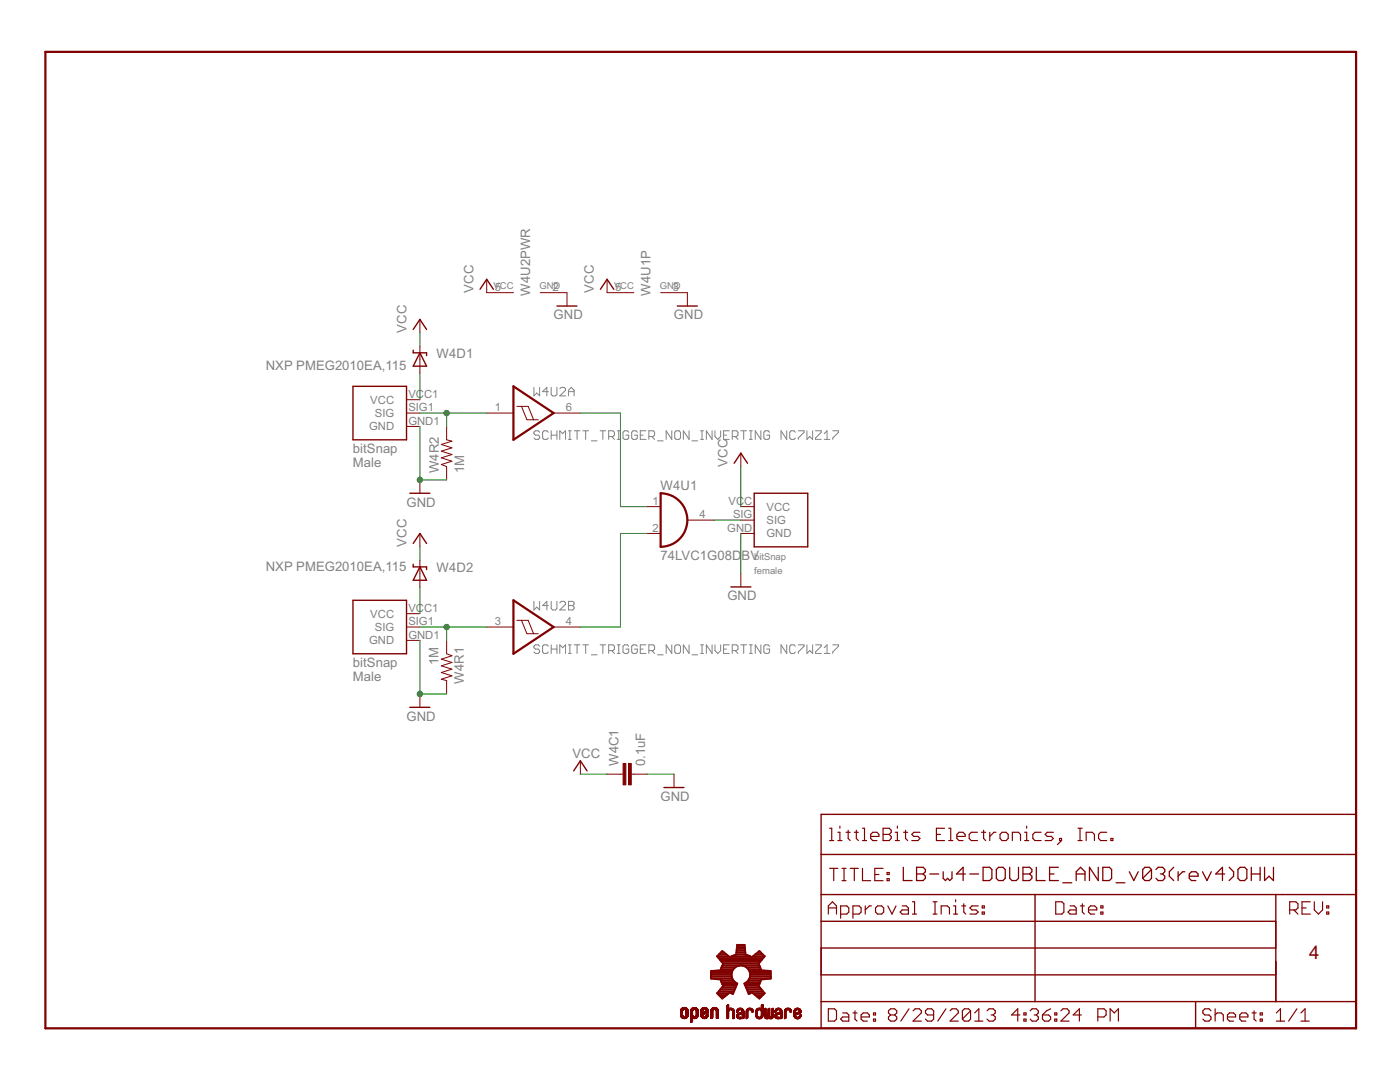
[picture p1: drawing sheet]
<svg xmlns="http://www.w3.org/2000/svg" width="279mm" height="216mm" viewBox="0 0 279 216" stroke-linecap="round" stroke-linejoin="round" font-family="sans-serif">
<g fill="none" stroke="#808080" stroke-width=".2">
<path d="M106.6 77.3v1.7l.5-.6 .6 .6v-1.7M109.4 78.1h-1.1l.8-.8v1.7M110 77.3v1.4l.3 .3h.5l.3-.3v-1.4M111.7 77.6l.3-.3h.6l.3 .3v.3l-1.2 1.1h1.2M113.5 78.1h1.1M113.5 79v-1.1l.5-.6 .6 .6v1.1M107.7 86.3l-.3-.3h-.6l-.2 .3v.2l.2 .3h.6l.3 .3v.3l-.3 .3h-.6l-.2-.3M109.4 86.3l-.3-.3h-.5l-.3 .3v1.1l.3 .3h.5l.3-.3M110 86.8h1.1M110 86v1.7M111.1 86v1.7M111.7 87.7v-1.7l.6 .5 .6-.5v1.7"/>
<path d="M113.5 86h.5M113.5 87.7h.5M113.7 86v1.7M114.6 86h1.1M115.2 86v1.7M116.3 86h1.2M116.9 86v1.7M118 88h1.2M119.8 86h1.1M120.3 86v1.7M121.5 87.1h.8l.3-.3v-.5l-.3-.3h-.8v1.7M122 87.1l.6 .6"/>
<path d="M123.2 86h.6M123.2 87.7h.6M123.5 86v1.7M125.5 86.3l-.3-.3h-.6l-.3 .3v1.1l.3 .3h.6l.3-.3v-.6h-.6M127.2 86.3l-.3-.3h-.6l-.2 .3v1.1l.2 .3h.6l.3-.3v-.6h-.6M127.8 86.8h.6M128.9 86h-1.1v1.7h1.1M129.5 87.1h.8l.3-.3v-.5l-.3-.3h-.8v1.7M130.1 87.1l.5 .6M131.2 88h1.2M134.1 86v1.7l-1.2-1.7v1.7M134.9 86h.6l.3 .3v1.1l-.3 .3h-.6l-.2-.3v-1.1z"/>
<path d="M137.5 86v1.7l-1.1-1.7v1.7M138.1 88h1.1M139.8 86h.6M139.8 87.7h.6M140.1 86v1.7M142.1 86v1.7l-1.1-1.7v1.7M142.7 86v1.1l.6 .6 .5-.6v-1.1M144.4 86.8h.6M145.5 86h-1.1v1.7h1.1M146.1 87.1h.9l.3-.3v-.5l-.3-.3h-.9v1.7M146.7 87.1l.6 .6M147.8 86h1.2"/>
<path d="M148.4 86v1.7M149.6 86h.5M149.6 87.7h.5M149.9 86v1.7M151.8 86v1.7l-1.1-1.7v1.7M153.6 86.3l-.3-.3h-.6l-.3 .3v1.1l.3 .3h.6l.3-.3v-.6h-.6M157 86v1.7l-1.1-1.7v1.7M158.7 86.3l-.2-.3h-.6l-.3 .3v1.1l.3 .3h.6l.2-.3M159.3 86h1.2v.3l-1.2 1.1v.3M161 86v1.7l.6-.6 .6 .6v-1.7M162.8 86h1.1v.3l-1.1 1.1v.3h1.1M164.5 87.7h1.1"/>
<path d="M164.5 86.5l.6-.5v1.7M166.2 86h1.1v.3l-1.1 1.1v.3M106.6 120v1.7l.5-.6 .6 .6v-1.7M110 120v1.4l.3 .3h.5l.3-.3v-1.4M113.5 120h.8l.3 .3v.3l-.3 .2 .3 .3v.3l-.3 .3h-.8zM107.7 128.9l-.3-.2h-.6l-.2 .2v.3l.2 .3h.6l.3 .3v.3l-.3 .3h-.6l-.2-.3M109.4 128.9l-.3-.2h-.5l-.3 .2v1.2l.3 .3h.5l.3-.3M109.4 120.8h-1.1l.8-.8v1.7M110 128.7v1.7M110 129.5h1.1M111.1 128.7v1.7M111.7 130.4v-1.7l.6 .5 .6-.5v1.7"/>
<path d="M111.7 120.3l.3-.3h.6l.3 .3v.3l-1.2 1.1h1.2M113.5 128.7h.5M113.5 130.4h.5M113.5 120.8h.8M113.7 128.7v1.7M114.6 128.7h1.1M115.2 128.7v1.7M116.3 128.7h1.2M116.9 128.7v1.7M118 130.7h1.2M119.8 128.7h1.1M120.3 128.7v1.7"/>
<path d="M121.5 129.8h.8l.3-.3v-.6l-.3-.2h-.8v1.7M122 129.8l.6 .6M123.2 128.7h.6M123.2 130.4h.6M123.5 128.7v1.7M125.5 128.9l-.3-.2h-.6l-.3 .2v1.2l.3 .3h.6l.3-.3v-.6h-.6M127.2 128.9l-.3-.2h-.6l-.2 .2v1.2l.2 .3h.6l.3-.3v-.6h-.6M127.8 129.5h.6M128.9 128.7h-1.1v1.7h1.1M129.5 129.8h.8l.3-.3v-.6l-.3-.2h-.8v1.7M130.1 129.8l.5 .6M131.2 130.7h1.2"/>
<path d="M134.1 128.7v1.7l-1.2-1.7v1.7M134.9 128.7h.6l.3 .2v1.2l-.3 .3h-.6l-.2-.3v-1.2zM137.5 128.7v1.7l-1.1-1.7v1.7M138.1 130.7h1.1M139.8 128.7h.6M139.8 130.4h.6M140.1 128.7v1.7M142.1 128.7v1.7l-1.1-1.7v1.7M142.7 128.7v1.1l.6 .6 .5-.6v-1.1M144.4 129.5h.6M145.5 128.7h-1.1v1.7h1.1M146.1 129.8h.9l.3-.3v-.6l-.3-.2h-.9v1.7"/>
<path d="M146.7 129.8l.6 .6M147.8 128.7h1.2M148.4 128.7v1.7M149.6 128.7h.5M149.6 130.4h.5M149.9 128.7v1.7M151.8 128.7v1.7l-1.1-1.7v1.7M153.6 128.9l-.3-.2h-.6l-.3 .2v1.2l.3 .3h.6l.3-.3v-.6h-.6M157 128.7v1.7l-1.1-1.7v1.7M158.7 128.9l-.2-.2h-.6l-.3 .2v1.2l.3 .3h.6l.2-.3M159.3 128.7h1.2v.2l-1.2 1.2v.3M161 128.7v1.7l.6-.6 .6 .6v-1.7"/>
<path d="M162.8 128.7h1.1v.2l-1.1 1.2v.3h1.1M164.5 129.2l.6-.5v1.7M164.5 130.4h1.1M166.2 128.7h1.1v.2l-1.1 1.2v.3"/>
</g>
<path d="M9.1 10.4h261.5v194.8h-261.5zM102.5 77.1l8 5.3-8 5.4zM131.8 98.4a5.3 5.3 0 0 1 5.4 5.4 5.3 5.3 0 0 1-5.4 5.3zM102.5 119.8l8 5.3-8 5.4z" fill="none" stroke="#800000" stroke-width=".44"/>
<g fill="none" stroke="#800000" stroke-width=".28">
<path d="M95.8 57.7l1.3-2 1.4 2M119.8 57.7l1.4-2 1.3 2M70.4 77.1h10.7v10.7h-10.7zM82.5 69.9v.5h2.6v.6M82.5 65.7l1.3-2 1.3 2M83.8 70.4l1.3 2.7h-2.6zM111.1 61.1h4M135.2 61.1h4M81.8 98.4h4M146.5 92.4l1.3-2 1.4 2M150.5 98.4h10.7v10.7h-10.7zM70.4 119.8h10.7v10.7h-10.7z"/>
<path d="M82.5 108.4l1.3-2 1.3 2M82.5 112.6v.5h2.6v.5M83.8 113.1l1.3 2.7h-2.6zM145.9 117.1h4M81.8 141.1h4M114.5 153.8l1.3-2 1.4 2M132.5 157.1h4M163.9 162.5h106.7v42.7h-106.7zM163.9 178.5h106.7M163.9 170.5h106.7M206.6 178.5v21.4M254.6 178.5v21.4"/>
<path d="M163.9 199.9h106.7M163.9 183.8h90.7M163.9 189.2h90.7M163.9 194.5h90.7M238.6 199.9v5.3"/>
</g>
<g fill="none" stroke="#800000" stroke-width=".23">
<path d="M165.6 173.3h1.6M165.6 165.3h.4v2.4M165.6 167.7h.8M166.4 173.3v2.4M167.2 167.7h.8M167.2 166.1h.4v1.6M167.6 164.8v.5M168 173.3h.8M168 175.7h.8M168.4 173.3v2.4M168.8 166.1h.9M169.3 165.7v1.6l.4 .4"/>
<path d="M169.7 173.3h1.6M170.5 173.3v2.4M170.5 166.1h.8M170.9 165.7v1.6l.4 .4M172.1 173.3v2.4h1.7M172.1 165.3h.4v2.4M172.1 167.7h.9M173.8 166.9h1.6v-.4l-.4-.4h-.8l-.4 .4v.8l.4 .4h.8M174.6 174.5h.8M176.2 173.3h-1.6v2.4h1.6M176.2 165.3h1.3l.4 .4v.4l-.4 .4 .4 .4v.4l-.4 .4h-1.3zM176.2 166.5h1.3"/>
<path d="M177 175.3h.5v.4h-.5zM177 174.1h.5v.4h-.5zM178.7 167.7h.8M178.7 166.1h.4v1.6M179.1 164.8v.5M180.3 166.1h.8M180.7 165.7v1.6l.4 .4M182.1 179.9h.4v2.5M183.6 166.1h-1.2l-.4 .4 .4 .4h.8l.4 .4-.4 .4h-1.2M186.2 179.9h.8M186.6 179.9v2.5M186.9 166.5h.8"/>
<path d="M188.5 165.3h-1.6v2.4h1.6M189.3 165.3h.4v2.4M189.3 167.7h.9M190.7 179.5v.4M191 166.9h1.6v-.4l-.4-.4h-.8l-.4 .4v.8l.4 .4h.8M195.1 166.1h-1.3l-.4 .4v.8l.4 .4h1.3M195.9 166.1h.8M196.3 165.7v1.6l.4 .4M197.5 166.1v1.6M198.8 166.1h-.4l-.9 .8M200 166.1h.8l.4 .4v.8l-.4 .4h-.8l-.4-.4v-.8zM202 167.7v-1.6h1.3l.4 .4v1.2"/>
<path d="M204.5 167.7h.8M204.5 166.1h.4v1.6M204.9 164.8v.5M207.8 166.1h-1.3l-.4 .4v.8l.4 .4h1.3M210.2 166.1h-1.2l-.4 .4 .4 .4h.8l.4 .4-.4 .4h-1.2M210.7 179.9h1.2l.4 .4v1.7l-.4 .4h-1.2zM211.5 167.3h.4v.4h-.4zM211.9 167.7l-.9 .8M215.1 165.3h.9M215.1 167.7h.9M215.5 165.3v2.4M216.8 167.7v-1.6h1.2l.4 .4v1.2"/>
<path d="M220.9 166.1h-1.3l-.4 .4v.8l.4 .4h1.3M221.7 167.3h.4v.4h-.4zM261.5 179.9h-1.7v2.5h1.7M262.3 179.9v1.7l.8 .8 .8-.8v-1.7M165.3 182.4v-1.6l.8-.9 .8 .9v1.6M165.3 181.2h1.6M167.8 182.4h1.2l.4-.4v-.8l-.4-.4h-1.2v2.4M170.2 182.4h1.2l.5-.4v-.8l-.5-.4h-1.2v2.4M172.7 180.8v1.6M173.9 180.8h-.4l-.8 .8M175.1 180.8h.9l.4 .4v.8l-.4 .4h-.9l-.4-.4v-.8zM177.2 180.8l.8 1.6 .8-1.6"/>
<path d="M180 180.8h.9l.4 .4v1.2h-1.3l-.4-.4 .4-.4h1.3M182.1 182.4h.8M186.2 182.4h.8M187.8 182.4v-1.6h1.3l.4 .4v1.2M190.3 182.4h.8M190.3 180.8h.4v1.6M191.9 180.8h.8M192.3 180.3v1.7l.4 .4M195.2 180.8h-1.2l-.4 .4 .4 .4h.8l.4 .4-.4 .4h-1.2M196 182h.4v.4h-.4zM196 180.8h.4v.4h-.4zM213.6 180.8h.8l.4 .4v1.2h-1.2l-.5-.4 .5-.4h1.2"/>
<path d="M215.6 180.8h.8M216 180.3v1.7l.4 .4M217.2 181.6h1.7v-.4l-.4-.4h-.9l-.4 .4v.8l.4 .4h.9M219.7 182h.4v.4h-.4zM219.7 180.8h.4v.4h-.4zM257.4 181.6h1.2l.4-.4v-.9l-.4-.4h-1.2v2.5M258.2 181.6l.8 .8M259.8 181.2h.9M264.8 182h.4v.4h-.4zM264.8 180.8h.4v.4h-.4zM165.3 201.3h1.2l.4 .4v1.6l-.4 .5h-1.2zM168.2 202.1h.8l.4 .4v1.3h-1.2l-.4-.5 .4-.4h1.2"/>
<path d="M170.2 202.1h.8M170.6 201.7v1.6l.4 .5M171.9 202.9h1.6v-.4l-.4-.4h-.8l-.4 .4v.8l.4 .5h.8M174.3 203.3h.4v.5h-.4zM174.3 202.1h.4v.4h-.4zM177.7 202.5l-.4 .4v.4l.4 .5h.8l.5-.5v-.4l-.5-.4M177.7 202.5l-.4-.4v-.4l.4-.4h.8l.5 .4v.4l-.5 .4M177.7 202.5h.8M181.4 201.3l-1.6 2.5M182.2 201.7l.4-.4h.9l.4 .4v.4l-1.7 1.7h1.7M186.3 202.5h-1.2l-.4-.4v-.4l.4-.4h.8l.4 .4v1.6l-.4 .5h-.8l-.4-.5M188.8 201.3l-1.6 2.5"/>
<path d="M189.6 201.7l.4-.4h.8l.4 .4v.4l-1.6 1.7h1.6M193.7 201.7v1.6l-.4 .5h-.8l-.4-.5M193.7 201.7l-.4-.4h-.8l-.4 .4v1.6M193.7 201.7l-1.6 1.6M194.5 203.8h1.7M194.5 202.1l.8-.8v2.5M197 201.7l.4-.4h.8l.4 .4v.4l-.4 .4M197.8 202.5h.4M198.2 202.5l.4 .4v.4l-.4 .5h-.8l-.4-.5M203.5 202.5h-1.6l1.2-1.2v2.5M204.3 203.3h.5v.5h-.5zM204.3 202.1h.5v.4h-.5z"/>
<path d="M205.6 201.7l.4-.4h.8l.4 .4v.4l-.4 .4M206.4 202.5h.4M206.8 202.5l.4 .4v.4l-.4 .5h-.8l-.4-.5M208 202.5h1.3l.4 .4v.4l-.4 .5h-.9l-.4-.5zM209.7 201.3l-.8 .4-.9 .8M210.5 203.3h.4v.5h-.4zM210.5 202.1h.4v.4h-.4zM211.7 201.7l.4-.4h.9l.4 .4v.4l-1.7 1.7h1.7M215.8 202.5h-1.6l1.2-1.2v2.5M219.1 202.9h1.2l.4-.4v-.8l-.4-.4h-1.2v2.5M221.6 203.8v-2.5l.8 .8 .8-.8v2.5M241.7 201.7l-.4-.4h-.8l-.4 .4v.4l.4 .4h.8l.4 .4v.4l-.4 .5h-.8l-.4-.5"/>
<path d="M242.5 202.5l.4-.4h.8l.4 .4v1.3M242.5 201.3v2.5M245 202.9h1.6v-.4l-.4-.4h-.8l-.4 .4v.8l.4 .5h.8M247.4 202.9h1.6v-.4l-.4-.4h-.8l-.4 .4v.8l.4 .5h.8M249.9 202.1h.8M250.3 201.7v1.6l.4 .5M251.5 203.3h.4v.5h-.4zM251.5 202.1h.4v.4h-.4zM254.7 203.8h1.7M254.7 202.1l.8-.8v2.5M258.8 201.3l-1.6 2.5M259.6 203.8h1.7"/>
<path d="M259.6 202.1l.9-.8v2.5"/>
</g>
<g fill="none" stroke="#800000" stroke-width=".25">
<path d="M180.3 173.1v2.6h1.7M182.9 173.1h1.3l.5 .4v.4l-.5 .5 .5 .4v.5l-.5 .4h-1.3zM182.9 174.4h1.3M185.6 174.4h1.7M188.2 173.9v1.4l.5 .4 .4-.4 .4 .4 .5-.4v-1.4M192.7 174.4h-1.8l1.3-1.3v2.6M193.5 174.4h1.8M196.2 173.1h1.3l.5 .4v1.8l-.5 .4h-1.3zM198.8 173.5l.5-.4h.9l.4 .4v1.8l-.4 .4h-.9l-.5-.4zM201.5 173.1v2.2l.5 .4h.8l.5-.4v-2.2M204.2 173.1h1.3l.4 .4v.4l-.4 .5 .4 .4v.5l-.4 .4h-1.3zM204.2 174.4h1.3"/>
<path d="M206.8 173.1v2.6h1.8M209.5 174.4h.9M211.2 173.1h-1.7v2.6h1.7M212.1 176.1h1.8M214.8 174.4h1.7M214.8 175.7v-1.8l.8-.8 .9 .8v1.8M219.2 173.1v2.6l-1.8-2.6v2.6M220.1 173.1h1.3l.4 .4v1.8l-.4 .4h-1.3zM222.7 176.1h1.8M225.4 173.9l.9 1.8 .9-1.8M229.8 173.5v1.8l-.4 .4h-.9l-.5-.4M229.8 173.5l-.4-.4h-.9l-.5 .4v1.8"/>
<path d="M229.8 173.5l-1.8 1.8M230.7 173.5l.4-.4h.9l.5 .4v.4l-.5 .5M231.6 174.4h.4M232 174.4l.5 .4v.5l-.5 .4h-.9l-.4-.4M234.2 173.1l-.8 .8v.9l.8 .9M235.1 173.9v1.8M236.5 173.9h-.5l-.9 .9M237.3 174.8h1.8v-.4l-.4-.5h-.9l-.5 .5v.9l.5 .4h.9M240 173.9l.9 1.8 .8-1.8M244.4 174.4h-1.8l1.4-1.3v2.6M245.3 173.1l.9 .8v.9l-.9 .9M247.1 173.5l.4-.4h.9l.4 .4v1.8l-.4 .4h-.9l-.4-.4z"/>
<path d="M249.7 174.4h1.8M249.7 173.1v2.6M251.5 173.1v2.6M252.4 173.1v2.6l.9-.9 .8 .9v-2.6"/>
</g>
<g fill="none" stroke="#800000" stroke-width=".2">
<path d="M97.1 55.7v2.7h5.4M107.8 58.4h5.4v2.7M121.2 55.7v2.7h5.3M131.8 58.4h5.4v2.7M81.1 79.8h2.7M83.8 63.7v2.7M83.8 69.1v5.3M81.1 82.4h2.7M81.1 85.1h2.7M83.8 95.8v2.6M89.1 85.1v2.7l1.1 .2-2.1 .7 2.1 .7-2.1 .6 2.1 .7-2.1 .7 2.1 .6-2.1 .7 1 .4v2.7M97.1 82.4h5.4"/>
<path d="M103.1 81.1h2.3l1.1 2.7M104.1 81.1l1.1 2.7h2.2M110.5 82.4h5.3M147.8 90.4v2.7M83.8 106.4v2.7M83.8 111.8v5.3M129.2 101.1h2.6M129.2 106.4h2.6M137.2 103.8h5.3M147.8 101.1h2.7M147.8 106.4h2.7M147.8 103.8h2.7"/>
<path d="M147.8 114.4v2.7M81.1 122.4h2.7M81.1 125.1h2.7M81.1 127.8h2.7M83.8 138.5v2.6M89.1 127.8v2.7l1.1 .4-2.1 .6 2.1 .7-2.1 .7 2.1 .6-2.1 .7 2.1 .7-2.1 .6 1 .3v2.7M97.1 125.1h5.4M103.1 123.8h2.3l1.1 2.6M104.1 123.8l1.1 2.6h2.2M110.5 125.1h5.3M115.8 151.8v2.7M121.2 154.5h3.2"/>
<path d="M126 154.5h3.2M134.5 154.5v2.6M135.8 202.5l.4 .1M135.8 202.5h.4M135.8 202.4h.4M135.8 202.3h.4M135.8 202.2h.4M135.8 202.1h.4M135.8 202h.4M135.8 201.9h.4M135.8 201.8h.4M135.8 202.7h.5"/>
<path d="M135.8 202.6h.5M135.8 201.6h.5M135.8 202.8h.6M135.9 202.8h.5M135.9 202.8l1.4 .1M135.9 201.4h1.3M135.9 202.9h1.3M135.9 201.3h1.3M136 201.3h1.2M136 203.1h1.1M136 201.2h1.1M136.1 203.1h1"/>
<path d="M136.1 201.2h1M136.2 203.2h.8M136.2 201.1h.8M136.2 201.7h-.4M136.2 203.2h.7M136.2 201.1h.7M136.3 201.5l-.5 .1M136.4 201.5h-.6M136.4 201h.4M136.4 203.2h.4M136.5 201.4l-.6 .1M136.6 201.4l.7 .1"/>
<path d="M136.8 202.8h.5M136.8 201.5h.5M136.9 202.7h.4M136.9 201.6h.4M136.9 202.6h.5M136.9 201.7h.5M136.9 202.5h.5M136.9 202.4h.5M136.9 202.3h.5M136.9 202.2h.5M136.9 202.1h.5M136.9 202h.5"/>
<path d="M136.9 201.9h.5M136.9 201.8h.5M137.2 203h-1.2M137.2 202.9h-1.3M137.3 202.8h-.6M137.3 202.7h-.5M137.4 202.6h-.5M137.8 203.8h.4M137.8 203.7h.4M137.8 203.6h.4M137.8 203.5h.4M137.8 203.4h.4"/>
<path d="M137.8 203.3h.4M137.8 203.1h1.3M137.8 202.9h1.4M137.8 202.8h1.5M137.8 202.8h.7M137.8 202.8h.6M137.8 202.7h.5M137.8 202.6l.5 .1M137.8 202.6h.5M137.8 202.5l.4 .1M137.8 202.5h.4M137.8 202.4h.4"/>
<path d="M137.8 202.3h.4M137.8 202.2h.4M137.8 202.1h.4M137.8 202h.4M137.8 201.9h.4M137.8 201.8h.4M137.9 201.4h1.4M137.9 201.4h1.3M138 201.3h1.2M138 201.3h1.1M138 203.9l-.2 .1M138 201.2h1.1"/>
<path d="M138.1 201.2h1M138.2 203.9h-.4M138.2 201.1h.8M138.2 203.2l-.4 .1M138.2 201.7h-.4M138.3 201.7h-.5M138.3 201.1h.6M138.3 201.6h-.5M138.3 201.5l-.5 .1M138.4 201.5h-.5M138.4 201h.4M138.4 203.2h.4"/>
<path d="M138.5 201.4l-.6 .1M138.6 201.4h.7M138.7 202.8h.6M138.8 202.8h.5M138.8 201.5h.5M138.9 201.5l.4 .1M138.9 202.7h.4M138.9 201.6h.4M138.9 203.2h-1.1M138.9 202.6h.5M138.9 201.7h.5M138.9 202.5h.5"/>
<path d="M138.9 201.8h.5M139 202.5h.4M139 202.4h.4M139 202.3h.4M139 202.2h.4M139 202.1h.4M139 202h.4M139 201.9h.4M139 201.8h.4M139 203.2h-1.2M139.1 203.1h-1.3M139.2 203h-1.4"/>
<path d="M139.2 202.9l-1.4 .1M139.3 202.7h-.4M139.8 202.7h.5M139.8 202.6l.5 .1M139.8 202.6h.5M139.8 202.5l.5 .1M139.8 202.5h.5M139.8 202h1.6M139.8 202h.4M139.8 201.9h.4M139.8 201.8h.4M139.8 201.7h.5"/>
<path d="M139.8 201.6h.5M139.9 202.8h.6M139.9 202.8h.5M139.9 202.8l1.4 .1M139.9 201.4h1.4M140 201.4h1.2M140 202.9h1.2M140 201.3h1.2M140 203h1.2M140.1 203.1h1M140.1 201.2h1M140.2 203.2h.8"/>
<path d="M140.2 201.1h.8M140.2 201.8h-.4M140.3 203.2h.6M140.3 201.7h-.5M140.3 201.1h.6M140.3 201.5l-.5 .1M140.4 202.5h-.6M140.4 202h1M140.4 201.5h-.5M140.4 203.2h.4M140.4 201h.4M140.5 202.4h-.7"/>
<path d="M140.5 201.9h.9M140.5 201.4l-.6 .1M140.6 202.4h-.8M140.6 201.9h.8M140.7 201.4l.6 .1M140.7 202.3h-.9M140.7 202.8h.6M140.7 201.8h.7M140.8 202.8h.5M140.8 202.2l-1 .1M140.8 201.5h.5M140.8 201.5l.6 .1"/>
<path d="M140.9 201.8h.5M140.9 201.6h.5M140.9 202.7h.5M140.9 201.7h.5M140.9 202.6h.5M140.9 202.2h-1.1M141 202.5h.4M141 202.4h.4M141.1 202.1l-1.3 .1M141.1 202.4h.3M141.1 202.3h.3M141.2 202.1h-1.4"/>
<path d="M141.2 202.9h-1.2M141.3 202.1h-1.5M141.4 202.7h-.6M141.8 203.2h.4M141.8 203.1h.4M141.8 203h.4M141.8 202.9h.4M141.8 202.8h.4M141.8 202.7h.4M141.8 202.6h.4M141.8 202.5h.4M141.8 202.4h.4"/>
<path d="M141.8 202.3h.4M141.8 202.2h.4M141.8 202.1h.4M141.8 202h.4M141.8 201.9h.4M141.8 201.8h.4M141.9 203.2h.2M141.9 201.6h.4M141.9 203.2h.1M141.9 201.4h1.4M142 201.4h1.3M142 201.3h1.2"/>
<path d="M142.1 201.2h1M142.2 201.1h.8M142.2 203.1h-.4M142.3 201.7h-.5M142.3 201.1h.6M142.3 201.5l-.4 .1M142.4 201.5h-.5M142.4 201h.4M142.6 201.4l-.7 .1M142.7 201.4h.6M142.8 201.5h.5M142.9 201.5l.5 .1"/>
<path d="M142.9 201.6h.5M142.9 201.7h.5M143 203.2h.3M143 203.1h.4M143 203h.4M143 202.9h.4M143 202.8h.4M143 202.7h.4M143 202.6h.4M143 202.5h.4M143 202.4h.4M143 202.3h.4"/>
<path d="M143 202.2h.4M143 202.1h.4M143 202h.4M143 201.9h.4M143 201.8h.4M143 201.7h.4M143 203.2h.2M143.4 203.1h-.4M145.1 203.2h.1M145.1 203.1h.3M145.1 203h.3M145.1 202.9h.3"/>
<path d="M145.1 202.8h.3M145.1 202.7h.3M145.1 202.6h.3M145.1 202.5h.3M145.1 202.4h.3M145.1 202.3h.3M145.1 202.2h.3M145.1 202.1h.3M145.1 202h.3M145.1 201.9h.3M145.1 201.8h.3M145.1 201.7h.4"/>
<path d="M145.1 201.6h.4M145.1 201.5h1.3M145.1 201.4h1.3M145.1 201.4h1.2M145.1 201.3h1.2M145.1 201.3h1.1M145.1 201.2h.3M145.1 201.1h.3M145.1 201h.3M145.1 200.9h.3M145.1 200.8h.3M145.1 200.7h.3"/>
<path d="M145.1 200.6h.3M145.2 200.5h.2M145.4 203.2h-.3M145.5 201.7h-.4M145.5 201.2h.6M145.6 201.5l-.5 .1M145.6 201.2h.5M145.7 201.5h-.6M146 201.5h.5M146.1 201.5h.4M146.1 201.6h.4M146.2 201.7h.3"/>
<path d="M146.2 201.8h.3M146.3 203.1h.2M146.3 203h.2M146.3 202.9h.2M146.3 202.8h.2M146.3 202.7h.2M146.3 202.6h.2M146.3 202.5h.2M146.3 202.4h.2M146.3 202.3h.2M146.3 202.2h.2M146.3 202.1h.2"/>
<path d="M146.3 202h.2M146.3 201.9h.2M146.4 203.2l-.1 .1M146.5 203.2h-.2M147 202.8l.4 .1M147 202.8h.4M147 202.8h.3M147 202.7h.3M147 202.6h.4M147 202h.1M147 201.8h.3M147 202.9h.4"/>
<path d="M147 201.7h.4M147.1 202.9l.8 .1M147.1 203h.8M147.1 203.1h.8M147.1 201.5h1.3M147.2 203.1h.8M147.2 201.4h1.1M147.2 203.2h.8M147.2 202h-.2M147.3 201.3h.9M147.3 203.2h.7M147.3 201.9h-.3"/>
<path d="M147.3 201.8l-.3 .1M147.3 202.6l-.3 .1M147.3 201.3h.8M147.4 202.2h1.1M147.4 203.2h.5M147.4 201.7h-.4M147.4 202.5l-.4 .1M147.4 201.6h-.3M147.4 201.2h.6M147.5 202.5h-.5M147.5 201.5l-.4 .1M147.5 201.2h.5"/>
<path d="M147.6 202.5h-.5M147.6 202.1h.9M147.6 201.5h-.5M147.6 203.3h.1M147.7 202.1h.8M147.7 202.4h-.6M147.8 202.4h-.7M147.8 202h.7M147.9 201.5h.5M147.9 202h.6M148 202.3h-.8M148 201.5l.4 .1"/>
<path d="M148 201.6h.4M148.1 201.9h.4M148.1 201.7h.3M148.1 202.3h.4M148.1 201.8h.4M148.1 203.2h.3M148.1 203.1h.4M148.1 203h.4M148.1 202.9h.4M148.1 202.8h.4M148.1 202.7h.4M148.1 202.6h.4"/>
<path d="M148.1 202.5h.4M148.1 202.4h.4M148.3 203.2l-.2 .1M148.4 203.2h-.3M148.5 202.2l-1.3 .1M148.9 203.2h.2M148.9 203.1h.3M148.9 203h.3M148.9 202.9h.3M148.9 202.8h.3M148.9 202.7h.3M148.9 202.6h.3"/>
<path d="M148.9 202.5h.3M148.9 202.4h.3M148.9 202.3h.3M148.9 202.2h.3M148.9 202.1h.3M148.9 202h.3M148.9 201.9h.3M148.9 201.8h.3M148.9 201.7h.4M149.1 201.4h1.1M149.2 203.2h-.3M149.2 201.3h.9"/>
<path d="M149.2 201.3h.8M149.2 201.8h-.3M149.3 201.7h-.4M149.3 201.6h-.3M149.3 201.2h.6M149.4 201.2h.5M149.4 201.5l-.4 .1M149.5 201.5h-.5M149.8 201.5h.5M149.9 201.5l.4 .1M149.9 201.6h.4M150 201.7h.3"/>
<path d="M150 201.8h.3M150.1 201.8h.2M150.2 202h-.1M150.2 201.5h-1.2M150.3 201.9h-.2M150.3 201.8l-.2 .1M150.8 202.6h.3M150.8 202.5h.3M150.8 202.4h.3M150.8 202.3h.3M150.8 202.2h.3M150.8 202.1h.3"/>
<path d="M150.8 202h.3M150.8 201.9h.3M150.8 201.8h.3M150.8 202.7h.4M150.8 201.8h.4M150.9 202.8h.3M150.9 202.8l.4 .1M150.9 201.6h.3M150.9 202.9h.4M150.9 202.9h1.3M151 203h1.1M151 201.4h1.3"/>
<path d="M151 203.1h1.1M151 203.1h1M151.1 201.3h1.2M151.1 203.2h.9M151.2 201.3h1.1M151.2 203.2h.7M151.2 201.7h-.3M151.3 203.2h.5M151.3 201.2h.5M151.3 201.5l-.4 .1M151.4 201.5h-.5M151.5 203.3h.1"/>
<path d="M151.7 201.5h.6M151.8 202.9h.4M151.8 201.5h.5M151.8 201.6h.5M151.9 201.7h.4M151.9 202.8h.3M151.9 202.6h.4M151.9 202.5h.4M151.9 202.4h.4M151.9 202.3h.4M151.9 202.2h.4M151.9 202.1h.4"/>
<path d="M151.9 202h.4M151.9 201.9h.4M151.9 201.8h.4M151.9 201.2h.4M151.9 201.1h.4M151.9 201h.4M151.9 200.9h.4M151.9 200.8h.4M151.9 200.7h.4M151.9 200.6h.4M152 202.2h.3M152 202h.3"/>
<path d="M152 201.1h.3M152 200.7h.3M152 200.6h.3M152 200.5h.3M152.1 200.5h.2M152.2 202.8l-.4 .1M152.2 202.8h-.3M152.3 202.7h-.4M152.3 201.4l-1.3 .1M152.5 202.7h.3M152.5 202.6h.3M152.5 202.5h.3"/>
<path d="M152.5 202.4h.3M152.5 202.3h.3M152.5 202.2h.3M152.5 202.1h.3M152.5 202h.3M152.5 201.9h.3M152.5 201.8h.3M152.5 201.7h.3M152.5 201.6h.3M152.5 201.5h.3M152.5 201.4h.3M152.5 201.3h.3"/>
<path d="M152.6 202.9h.3M152.6 202.8h.3M152.6 202.9h1.7M152.6 201.3h.2M152.6 203h1.7M152.6 203.1h1.6M152.7 203.1h1.5M152.7 203.2h1.5M152.7 201.2h.1M152.8 203.2h1.3M152.8 201.2h.1M152.8 203.2h.5"/>
<path d="M153.1 203.3h.1M153.2 202.9h.5M153.2 202.9h.4M153.3 202.8h.3M153.3 202.7h.3M153.3 202.6h.3M153.3 202.5h.3M153.3 202.4h.3M153.3 202.3h.3M153.3 202.2h.3M153.3 202.1h.3M153.3 202h.3"/>
<path d="M153.3 201.9h.3M153.3 201.8h.3M153.3 201.7h.3M153.3 201.6h.3M153.3 201.5h.3M153.3 201.4h.3M153.3 201.3h.3M153.4 201.3h.2M153.5 201.2h.1M153.6 203.2h.5M154 202.9h.3M154 202.8h.3"/>
<path d="M154 202.7h.3M154.1 202.6h.2M154.1 202.5h.2M154.1 202.4h.2M154.1 202.3h.2M154.1 202.2h.2M154.1 202.1h.2M154.1 202h.2M154.1 201.9h.2M154.1 201.8h.2M154.1 201.7h.2M154.1 201.6h.2"/>
<path d="M154.1 201.5h.2M154.1 201.4h.2M154.1 201.3h.2M154.2 201.2h.1M154.6 202.8h.4M154.6 202.7h.4M154.6 202.6h.4M154.6 202.9h.4M154.6 202.8l.4 .1M154.6 201.8h.4M154.7 202.9l.8 .1M154.7 201.7h.3"/>
<path d="M154.7 203h.9M154.7 202h-.1M154.7 203.1h.9M154.8 203.1h.8M154.8 201.4h1.1M154.8 202h-.2M154.9 203.2h.7M154.9 201.9h-.3M154.9 201.3h.9M154.9 201.8l-.3 .1M155 202.6h-.4M155 202.2h1.1"/>
<path d="M155 201.7h-.4M155 201.3h.7M155 203.2h.6M155 202.5l-.4 .1M155 201.6h-.3M155 201.2h.7M155.1 202.5h-.4M155.1 201.5l-.4 .1M155.1 201.2h.5M155.2 202.5h-.5M155.2 202.1h.9M155.2 201.5h-.5"/>
<path d="M155.3 202.1h.8M155.4 202.4h-.7M155.4 202h.7M155.5 201.5h.5M155.6 202h.5M155.6 202.3h-.8M155.6 201.5l.4 .1M155.7 201.6h.3M155.7 201.9h.4M155.7 201.7h.3M155.7 201.7h.4M155.8 203.2h.1"/>
<path d="M155.8 203.1h.3M155.8 203h.3M155.8 202.9h.3M155.8 202.8h.3M155.8 202.7h.3M155.8 202.6h.3M155.8 202.5h.3M155.8 202.4h.3M155.8 202.3h.3M155.8 201.8h.3M156 201.5h-1.2M156 203.2h-.2"/>
<path d="M156.1 203.1h-.3M156.1 202.2l-1.2 .1M156.5 203.2h.2M156.5 203.2h.3M156.5 203.1h.3M156.5 203h.3M156.5 202.9h.3M156.5 202.8h.3M156.5 202.7h.3M156.5 202.6h.3M156.5 202.5h.3M156.5 202.4h.3"/>
<path d="M156.5 202.3h.3M156.5 202.2h.3M156.5 202.1h.3M156.5 202h.3M156.5 201.9h.3M156.5 201.8h.3M156.6 201.8h.2M156.6 201.7h.3M156.6 201.6h.4M156.7 201.4h1.1M156.8 203.2h-.3M156.8 201.3h.9"/>
<path d="M156.8 201.8h-.3M156.9 201.7h-.3M156.9 201.2h.7M157 201.2h.5M157 201.5l-.4 .1M157.1 201.5h-.5M157.4 201.5h.5M157.5 201.5h.4M157.6 201.6h.3M157.6 201.7h.4M157.6 201.8h.4M157.8 202h-.1"/>
<path d="M157.9 201.5h-1.2M157.9 201.9h-.2M158 201.8l-.3 .1M158.4 202.7h.4M158.4 202.6h.4M158.4 202.1h1.3M158.4 202.1h.4M158.4 202h.4M158.4 201.9h.4M158.4 201.8h.4M158.5 202.8h.3M158.5 201.7h.3"/>
<path d="M158.5 202.8l.4 .1M158.5 202.9h.4M158.5 202.9l1.3 .1M158.6 203h1.1M158.6 201.4h1.1M158.6 203.1h1.1M158.7 201.3h.9M158.7 203.2h.9M158.8 203.2h.7M158.8 201.3h.8M158.8 202.5l-.4 .1M158.8 201.7h-.3"/>
<path d="M158.9 201.6h-.4M158.9 201.2h.5M158.9 203.2h.5M158.9 202.5h-.5M158.9 201.5l-.4 .1M159 202.5h-.6M159 201.5h-.5M159.1 203.3h.1M159.1 202.4h-.7M159.2 202.4h-.8M159.3 202h.6M159.3 201.5h.5"/>
<path d="M159.3 202.3h-.9M159.4 201.9h.5M159.4 201.5l.5 .1M159.4 202.2l-1 .1M159.5 201.6h.4M159.5 202.8h.4M159.5 201.9h.4M159.5 201.7h.4M159.6 202.2h-1.2M159.6 201.8h.3M159.6 202.6h.3M159.6 202.5h.3"/>
<path d="M159.7 203.1h-1.1M159.7 202.5h.2M159.8 201.5h-1.3M159.8 202.9h-.4M159.8 202.4h.1M159.8 202.1h-.8M159.8 202.8l-.4 .1M159.9 202.1h-.9M159.9 202.7h-.4M159.9 202h-.7"/>
</g>
<g fill="none" stroke="#800000" stroke-width=".4">
<path d="M141.9 195.2l1.9 .3 .6 1.2M141.9 195.2h4.2M141.9 194.9h4.1M141.9 194.5h4.1M141.9 194.1h4.1M142.1 193.8h4M143.1 190.8l1-1 1.6 1.2 1.2-.5 .2-1.9h1.5l.2 1.9 1.3 .5 1.5-1.2 1 1M143.1 190.8l1.3 1.5-.6 1.3-1.9 .2v1.4M143.1 190.8h2.3M143.2 198.2h2.3M143.4 191.2h8.9M143.4 197.8h3.1"/>
<path d="M143.5 198.6h1.5M143.5 190.4h1.5M143.7 191.6h8.3M143.7 197.4h2.9M143.8 198.9h.7M143.8 190.1h.7M143.9 195.6h2.4M143.9 193.4h2.4M144 196h2.7M144 193h2.7M144 191.9h7.7M144 197.1h2.8"/>
<path d="M144.1 196.3h3M144.2 192.7h3.4M144.3 192.3h7.1M144.3 196.7h2.6M144.4 196.7l-1.3 1.5 1 1 1.6-1.2 .3 .2M146 198.2h.3M146 190.8h3.7M146.9 190.4h1.9M147 190.1h1.7M147 189.7h1.7M147 189.3h1.7M147.1 189h1.5"/>
<path d="M147.1 188.6h1.5M148.1 192.7h3.4M148.6 196.3h3M148.8 196.7h2.6M148.9 197.1h2.8M149 193h2.7M149 196h2.7M149.1 197.4h2.9M149.2 197.8h3.1M149.4 193.4a1.88 1.88 0 0 0-3 0 1.88 1.88 0 0 0 .7 2.9l-.8 2-.3-.1M149.4 193.4l.3 .8v.7M149.4 193.4h2.4"/>
<path d="M149.4 198.2h.3M149.4 195.6h2.4M149.6 193.8h4M149.6 195.2h4.2M149.7 194.9l-.4 .8-.7 .6 .8 2 .3-.1M149.7 194.9h4.1M149.7 194.1h4.1M149.7 194.5h4.1M150.2 198.2h2.4M150.3 190.8h2.3M150.7 198.6h1.5M150.7 190.4h1.5"/>
<path d="M151.2 198.9h.7M151.2 190.1h.6M151.4 196.7l1.2 1.5-1 1-1.5-1.2-.4 .2M152.6 190.8l-1.2 1.5 .5 1.3 1.9 .2v1.4M153.8 195.2l-1.9 .3-.5 1.2"/>
</g>
<g fill="#800000" stroke="#800000" stroke-width=".2">
<path d="M125.4 152.3h.6v4.3h-.6z"/>
<path d="M124.4 152.3h.5v4.3h-.5z"/>
</g>
<g fill="none" stroke="#008000" stroke-width=".2">
<path d="M83.8 66.4v2.7M83.8 74.4v5.4M83.8 85.1v10.7h5.3M83.8 82.4h13.3M89.1 82.4v2.7M115.8 82.4h8v18.7h5.4M147.8 93.1v8M83.8 109.1v2.7M83.8 117.1v5.3M129.2 106.4h-5.4v18.7h-8M142.5 103.8h5.3M147.8 106.4v8"/>
<path d="M83.8 125.1h13.3M83.8 127.8v10.7h5.3M89.1 125.1v2.7M115.8 154.5h5.4M129.2 154.5h5.3"/>
</g>
<g fill="#008000" stroke="#008000" stroke-width=".2">
<circle cx="89.1" cy="125.1" r=".53"/>
<circle cx="83.8" cy="138.5" r=".53"/>
<circle cx="83.8" cy="95.8" r=".53"/>
<circle cx="89.1" cy="82.4" r=".53"/>
</g>
<text font-size="4.2" fill="#800000" x="261.3" y="191.3">4</text>
<g font-size="2.9" fill="#808080">
<text x="94.5" y="58.4" transform="rotate(-90 94.5 58.4)">VCC</text>
<text x="105.8" y="59.1" transform="rotate(-90 105.8 59.1)">W4U2PWR</text>
<text x="118.5" y="58.4" transform="rotate(-90 118.5 58.4)">VCC</text>
<text x="129.8" y="59.1" transform="rotate(-90 129.8 59.1)">W4U1P</text>
<text x="110.5" y="63.7">GND</text>
<text x="134.5" y="63.7">GND</text>
<text x="81.1" y="66.4" transform="rotate(-90 81.1 66.4)">VCC</text>
<text x="87.1" y="71.4">W4D1</text>
<text x="53" y="73.8">NXP PMEG2010EA,115</text>
<text x="70.4" y="90.4">bitSnap</text>
<text x="70.4" y="93.1">Male</text>
<text x="87.6" y="94.4" transform="rotate(-90 87.6 94.4)">W4R2</text>
<text x="92.6" y="94.4" transform="rotate(-90 92.6 94.4)">1M</text>
<text x="145.2" y="93.1" transform="rotate(-90 145.2 93.1)">VCC</text>
<text x="81.1" y="101.1">GND</text>
<text x="131.8" y="97.8">W4U1</text>
<text x="53" y="113.9">NXP PMEG2010EA,115</text>
<text x="81.1" y="109.1" transform="rotate(-90 81.1 109.1)">VCC</text>
<text x="131.8" y="111.8">74LVC1G08D</text>
<text x="148" y="111.8">BV</text>
<text x="87.1" y="114.1">W4D2</text>
<text x="145.2" y="119.8">GND</text>
<text x="70.4" y="133.1">bitSnap</text>
<text x="70.4" y="135.8">Male</text>
<text x="87.5" y="132.8" transform="rotate(-90 87.5 132.8)">1M</text>
<text x="92.6" y="136.5" transform="rotate(-90 92.6 136.5)">W4R1</text>
<text x="81.1" y="143.8">GND</text>
<text x="114.2" y="151.3">VCC</text>
<text x="123.4" y="152.9" transform="rotate(-90 123.4 152.9)">W4C1</text>
<text x="128.8" y="152.9" transform="rotate(-90 128.8 152.9)">0.1uF</text>
<text x="131.8" y="159.8">GND</text>
</g>
<g font-size="2.5" fill="#808080">
<text x="98.8" y="58">5</text>
<text x="110.3" y="58">2</text>
<text x="122.8" y="58">5</text>
<text x="134.3" y="58">3</text>
<text x="73.9" y="80.6">VCC</text>
<text x="74.8" y="83.2">SIG</text>
<text x="81.5" y="79.4">VCC1</text>
<text x="81.5" y="82">SIG1</text>
<text x="98.8" y="82">1</text>
<text x="112.9" y="82">6</text>
<text x="73.7" y="85.9">GND</text>
<text x="81.5" y="84.7">GND1</text>
<text x="130.2" y="100.7">1</text>
<text x="145.4" y="100.7">VC</text>
<text x="148.5" y="100.7">C</text>
<text x="153" y="101.9">VCC</text>
<text x="130.2" y="106.1">2</text>
<text x="139.6" y="103.4">4</text>
<text x="145.2" y="106.1">GND</text>
<text x="146.3" y="103.4">SIG</text>
<text x="153" y="104.6">SIG</text>
<text x="153" y="107.2">GND</text>
<text x="73.9" y="123.3">VCC</text>
<text x="74.8" y="125.9">SIG</text>
<text x="81.5" y="122.1">VCC1</text>
<text x="81.5" y="124.7">SIG1</text>
<text x="98.8" y="124.7">3</text>
<text x="112.9" y="124.7">4</text>
<text x="73.7" y="128.6">GND</text>
<text x="81.5" y="127.4">GND1</text>
</g>
<g font-size="2.1" fill="#808080">
<text x="98.5" y="57.7">VCC</text>
<text x="107.6" y="57.7">GND</text>
<text x="122.5" y="57.7">VCC</text>
<text x="131.7" y="57.7">GND</text>
<text x="150.5" y="111.8">bitSnap</text>
<text x="150.5" y="114.4">female</text>
</g>
</svg>
